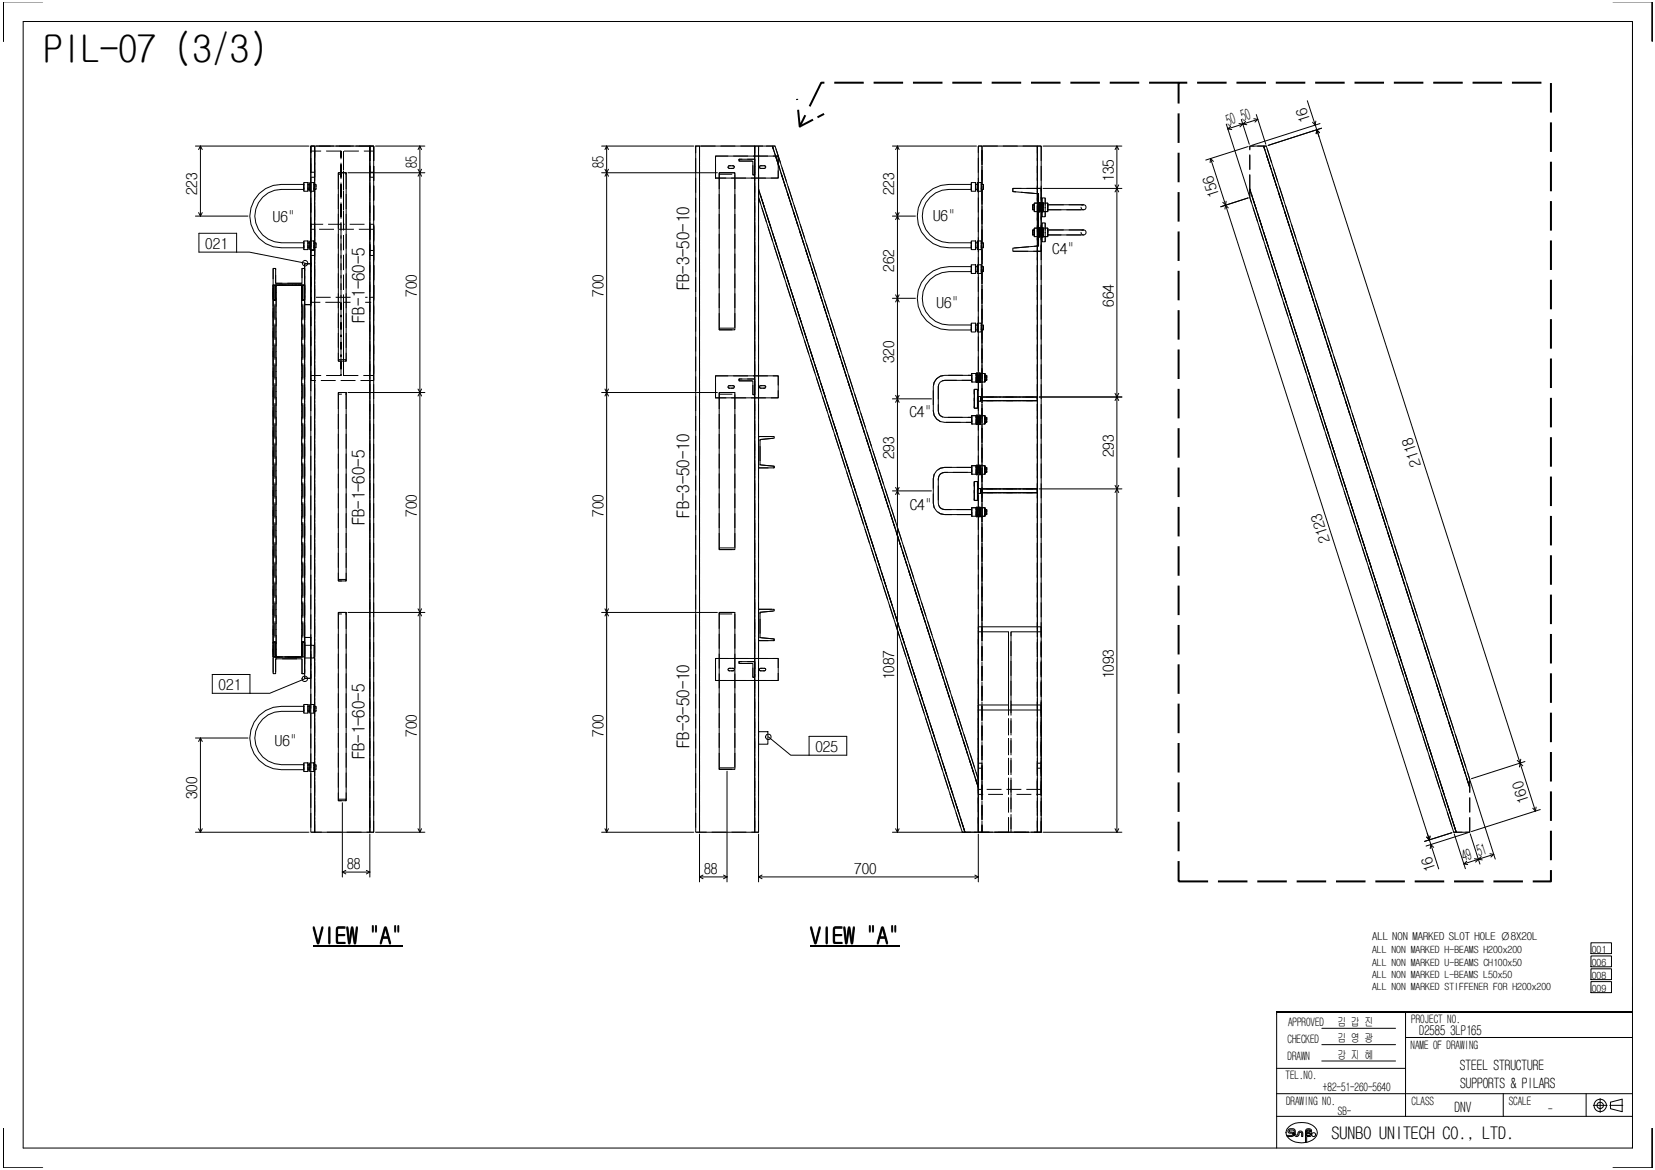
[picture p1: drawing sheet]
<svg xmlns="http://www.w3.org/2000/svg" width="420mm" height="297mm" viewBox="0 0 420 297" stroke-linecap="round" stroke-linejoin="round" font-family="sans-serif">
<g fill="none" stroke="#000" stroke-width=".25">
<path d="M.8 .5h10M.9 .5v10M5.9 5.5h408.5v286h-408.5zM409.5 .5h10l-.1 10M414.4 5.5v121.1M49.6 37.1h28.8M50.9 37.1l-.5 .9M50.9 37.1l.4 .9M50.9 37.1v17.8M79.9 37.1h14v174.2h1v-174.2h-1M95.3 37.1h12.6M106.6 37.1v174.2"/>
<path d="M106.6 37.1l-.5 .9M106.6 37.1l.4 .9M152.7 37.1h23.4M154 37.1l-.4 .9M154 37.1l.5 .9M154 37.1v174.2M176.6 37.1h1v174.2h-1zM177.6 37.1h14v174.2h1v-174.2h-1M181.7 39.6h15.9v5.6h-15.9zM192.6 37.1h4.2l51.6 160.8M196.1 37.1l52.3 162.8M226.6 37.1h21.3"/>
<path d="M227.8 37.1l-.4 .9M227.8 37.1l.5 .9M227.8 37.1v174.2M249.3 37.1h14.1M264.8 37.1h20M283.5 37.1v174.2M283.5 37.1l-.4 .9M283.5 37.1l.5 .9M311.3 31.5l5.9 18.2M311.7 32.7l1 .2M312.4 32l-.7 .7M314.5 31.4l1 .1"/>
<path d="M315.1 30.3l2.1 6.3M315.5 31.5l-.7 .7M315.5 31.5l-3.8 1.2M315.5 31.5l1 .2M316.2 30.8l-.7 .7M316.9 37.2l-10.8 3.4M317.3 37.1h4.2l51.6 160.8M318.3 30.1l1 .2M318.9 29.1l2.5 7.5M319.3 30.3l-.7 .7M319.3 30.3l-3.8 1.2M320.8 37.1l52.3 162.8"/>
<path d="M331.9 25.6l3 9.1M334.1 30.7l-.2 1-.7-.7M334.3 33l.7 .7M334.3 33l-.2 1M334.3 33l51.6 160.8M335.1 31.4l-17.3 5.5M335.5 32.6l-13.6 4.3M49.6 54.9h13.3M50.4 54l.5 .9M50.5 59.2h9.6v4.8h-9.6zM51.3 54l-.4 .9M77.1 48.1h-5.6a6.8 6.8 0 0 0-6.8 6.8 6.8 6.8 0 0 0 6.8 6.7h5.6"/>
<path d="M77.1 46.8h-5.6a8 8 0 0 0-8.1 8.1 8 8 0 0 0 8.1 8h5.6M77.1 46.4h1.1v2.2h-1.1zM78.2 46.8h.5M78.2 48.1h.5M78.7 46.4h1v2.2h-1zM79.7 46.8h.5v1.3h-.5M85.9 43.9h2v47.8h-2zM88.3 43.9h19.6M106.1 43l.5 .9M106.6 43.9l-.5 .8M106.6 43.9l.4 .8M107 43l-.4 .9"/>
<path d="M152.7 43.9h29.4M153.6 43l.4 .9M154 43.9l-.4 .8M154 43.9l.5 .8M154.5 43l-.5 .9M182.6 43.9h4v39.8h-4zM184.9 42.2l.2-.1h1l.3 .3-.3 .4h-1l-.2-.2zM187.6 40.4h4v4h-.5v-3.5h-3.5zM192.6 50.1l51.7 161.2M192.6 48l52.4 163.3M192.8 42.2l.3-.1h1l.3 .3-.3 .4h-1l-.3-.2zM226.6 54.9h5.8"/>
<path d="M227.4 54l.4 .9M227.8 54.9l-.4 .9M227.8 54.9l.5 .9M228.3 54l-.5 .9M246.6 48.1h-5.7a6.8 6.8 0 0 0-6.8 6.8 6.8 6.8 0 0 0 6.8 6.7h5.7M246.6 46.8h-5.7a8 8 0 0 0-8 8.1 8 8 0 0 0 8 8h5.7M246.6 46.4h1v2.2h-1zM247.6 46.8h.5M247.6 48.1h.5M248.1 46.4h1v2.2h-1zM249.1 46.8h.6v1.3h-.6M257.1 47.8h7.2v16h-7.2v-.8l6.6-.6v-13.2l-6.6-.6z"/>
<path d="M262.6 52h-.4v1.3h.4M262.6 58.4h-.4v1.2h.4M263.4 47.8v-10.7h.9v10.7M263.4 49.2v13.2M263.8 51.6h-1.2v2.1h1.2M263.8 51.4h.3v2.4h-.3zM263.8 57.9h-1.2v2.2h1.2M263.8 57.8h.3v2.4h-.3zM264.1 52h.4M264.1 53.3h.4M264.1 58.4h.4M264.1 59.6h.4"/>
<path d="M264.5 51.4v-1.2h.8v1.4M264.5 51.4h.3v2.4h-.3zM264.5 57.8v-1.2h.8v1.3M264.5 57.8h.3v2.4h-.3zM264.8 51.6h1.2v2.1h-1.2M264.8 57.9h1.2v2.2h-1.2M264.8 47.8h20M265.3 53.7v1.3h-.8v-1.2M266 52h9.1a.63 .63 0 0 1 .6 .6 .63 .63 0 0 1-.6 .7h-9.1M266 58.4h9.1a.63 .63 0 0 1 .6 .6 .63 .63 0 0 1-.6 .6h-9.1M283.1 46.9l.9 1.8M284 46.9l-.9 1.8"/>
<path d="M307.3 40.3l-.1 1M307.3 40.3l.8 .7M307.3 40.3l3.8 11.8M310.4 51.4l.7 .7M311.1 52.1l54.2 168.5M311.1 52.1l-.1 1M311.1 52.1l.7 .7M311.3 51.1l-.2 1M316.9 50.2l-7 2.3M317.3 50.1l51.8 161.2h4M317.3 48l52.4 163.3M60.1 64h3.2l14.2 2.8"/>
<path d="M69.3 68.2h.7v3.7h6.7v-3.7h.6v8h-.6v-3.8h-6.7v3.8h-.7zM69.3 76.2v86.8M69.8 72.4h.3M76.6 72.4h.3M77.1 61.2h1.1v2.2h-1.1zM77.3 67h1.6v10.3h-1.6zM77.3 76.2v86.8M78.2 61.6h.5M78.2 62.9h.5M78.7 61.2h1v2.2h-1zM78.9 67v-29.9h1v174.2h-1v-39.1M78.9 77.3v84.5"/>
<path d="M79.7 61.6h.5v1.3h-.5M226.6 75.7h5.8M227.4 74.8l.4 .9M227.8 75.7l-.4 1M227.8 75.7l.5 1M228.3 74.8l-.5 .9M246.6 69h-5.7a6.8 6.8 0 0 0-6.8 6.7 6.8 6.8 0 0 0 6.8 6.8h5.7M246.6 67.7h-5.7a8 8 0 0 0-8 8 8 8 0 0 0 8 8.1h5.7M246.6 67.2h1v2.2h-1zM246.6 61.2h1v2.2h-1zM247.6 61.6h.5M247.6 62.9h.5"/>
<path d="M247.6 67.7h.5M247.6 69h.5M248.1 67.2h1v2.2h-1zM248.1 61.2h1v2.2h-1zM249.1 67.7h.6v1.3h-.6M249.1 61.6h.6v1.3h-.6M263.4 63.8v95.3M264.3 63.8v95.3M265.3 60.1v1.3h-.8v-1.2M85.9 99.7h2v47.8h-2zM88.3 99.7h19.6M106.1 98.8l.5 .9"/>
<path d="M106.6 99.7l-.5 .8M106.6 99.7l.4 .8M107 98.8l-.4 .9M152.7 99.7h29.4M153.6 98.8l.4 .9M154 99.7l-.4 .8M154 99.7l.5 .8M154.5 98.8l-.5 .9M181.7 95.4h15.9v5.6h-15.9zM182.6 99.7h4v39.8h-4zM184.9 98l1.2-.1 .3 .3-.1 .3-1.2 .1-.2-.2zM187.6 96.2h4v4h-.5v-3.5h-3.5z"/>
<path d="M192.8 98l1.3-.1 .3 .3-.2 .3-1.1 .1-.3-.2zM246.6 82h1v2.3h-1zM246.7 95.3h-6.9a2.89 2.89 0 0 0-2.9 2.8v6.3a2.89 2.89 0 0 0 2.9 2.8h6.9M246.7 96.6h-6.9a1.59 1.59 0 0 0-1.6 1.5v6.3a1.59 1.59 0 0 0 1.6 1.6h6.9M247.4 98.8h.8v4.8h-.8zM247.6 82.5h.5M247.6 83.8h.5M247.9 94.8h-1.2v2.2h1.2M247.9 94.7h.3v2.4h-.3zM248.1 82h1v2.3h-1zM248.2 95.3h.4M248.2 96.6h.4"/>
<path d="M248.6 94.7h.3v2.4h-.3zM248.9 94.8h1.2v2.2h-1.2M249.1 82.5h.6v1.3h-.6M250.1 95.3h.4v1.3h-.4M283.1 99.9l.4 .9M284 99.9l-.5 .9M192.6 110.8h4v.5l-3.6 .3v6.4l3.6 .4v.4h-4zM226.6 101.3h9.9M227.4 100.4l.4 .9M227.8 101.3l-.4 .9M227.8 101.3l.5 .9M228.3 100.4l-.5 .9"/>
<path d="M246.7 118.7h-6.9a2.89 2.89 0 0 0-2.9 2.8v6.3a2.89 2.89 0 0 0 2.9 2.8h6.9M246.7 119.9h-6.9a1.59 1.59 0 0 0-1.6 1.6v6.3a1.59 1.59 0 0 0 1.6 1.6h6.9M247.9 118.2h-1.2v2.2h1.2M247.9 118.1h.3v2.4h-.3zM247.9 105.5h-1.2v2.2h1.2M247.9 105.4h.3v2.4h-.3zM248.2 100.7h.7v1.2h-.7M248.2 118.7h.4M248.2 119.9h.4M248.2 106h.4M248.2 107.2h.4M248.6 118.1h.3v2.4h-.3z"/>
<path d="M248.6 105.4h.3v2.4h-.3zM248.9 118.2h1.2v2.2h-1.2M248.9 105.5h1.2v2.2h-1.2M249.3 100.8h14.1v.9h-14.1zM250.1 118.7h.4v1.2h-.4M250.1 106h.4v1.2h-.4M263.8 100.8h21M283.5 100.8l-.4 .9M283.5 100.8l.5 .9M226.6 124.6h9.9M227.4 123.7l.4 .9M227.8 124.6l-.4 1"/>
<path d="M227.8 124.6l.5 1M228.3 123.7l-.5 .9M247.4 122.3h.8v4.7h-.8zM247.9 128.9h-1.2v2.2h1.2M247.9 128.8h.3v2.4h-.3zM248.2 124h.7v1.3h-.7M248.2 129.4h.4M248.2 130.6h.4M248.6 128.8h.3v2.4h-.3zM248.9 128.9h1.2v2.2h-1.2M249.3 124.1h14.1v1h-14.1zM250.1 129.4h.4v1.2h-.4"/>
<path d="M263.8 124.1h21M283.1 123.2l.4 .9M283.5 124.1l-.4 1M283.5 124.1l.5 1M284 123.2l-.5 .9M85.9 155.5h2v47.8h-2zM88.3 155.5h19.6M106.1 154.6l.5 .9M106.6 155.5l-.5 .9M106.6 155.5l.4 .9M107 154.6l-.4 .9M152.7 155.5h29.4"/>
<path d="M153.6 154.6l.4 .9M154 155.5l-.4 .9M154 155.5l.5 .9M154.5 154.6l-.5 .9M182.6 155.5h4v39.8h-4zM192.6 154.7h4v.4l-3.6 .3v6.5l3.6 .3v.4h-4zM248.4 159.1v-122h.9v122M53.9 171.2h9.6v4.8h-9.6zM69.3 163h.7v3.8h6.7v-3.8h.6v8h-.6v-3.7h-6.7v3.7h-.7zM77.1 179.3h-5.6a8 8 0 0 0-8.1 8.1 8 8 0 0 0 8.1 8h5.6M77.1 178.9h1.1v2.2h-1.1zM77.3 163.8h2.4v3.2h-2.4z"/>
<path d="M77.3 161.8h1.6v10.4h-1.6zM77.4 172.3l-8.9 3.7h-5M78.2 179.3h.5M78.7 178.9h1v2.2h-1zM79.7 179.3h.5v1.3h-.5M181.7 167.2h15.9v5.6h-15.9zM184.9 169.8l1.2-.1 .3 .3-.1 .3h-1.2l-.2-.2zM187.6 168h4v4h-.5v-3.6h-3.5zM192.8 169.8l1.3-.1 .3 .3-.2 .3h-1.1l-.3-.2zM248.4 179v-19.9h15.9v19.9M248.4 160.4h7.6v18.6h-7.6v32.3M264.3 160.4h-7.6v18.6h7.6v1.3"/>
<path d="M49.6 187.4h13.3M50.9 187.4v23.9M50.9 187.4l-.5 .9M50.9 187.4l.4 .9M77.1 180.6h-5.6a6.8 6.8 0 0 0-6.8 6.8 6.8 6.8 0 0 0 6.8 6.7h5.6M77.1 193.7h1.1v2.2h-1.1zM78.2 194.1h.5M78.2 195.4h.5M78.2 180.6h.5M78.7 193.7h1v2.2h-1zM79.7 194.1h.5v1.3h-.5M184.6 195.8v28.1"/>
<path d="M192.6 185.8h2.3v3.1h-2.3zM195.1 187.1l5.6 4.6h4.7M205.4 186.9h9.6v4.8h-9.6zM248.4 180.3h15.9v31h-37.7M373.3 198.3l6.3 19.8M385.2 193l1.4 1.4M385.9 193.8l-.2 .9M385.9 193.8l3.9 12.1M386.1 192.7l-.2 1.1M387.1 193.3l-13.6 4.4M49.6 211.3h28.8M50.4 210.4l.5 .9"/>
<path d="M51.3 210.4l-.4 .9M79.9 211.3h14M86.9 203.8v18.9M93.9 211.8v10.9M95.3 211.3h12.6M106.1 210.4l.5 .9M107 210.4l-.4 .9M152.7 211.3h23.4M153.6 210.4l.4 .9M154.5 210.4l-.5 .9M177.6 211.3h14M177.6 211.8v12.1"/>
<path d="M192.6 211.8v12.1M227.4 210.4l.4 .9M228.3 210.4l-.5 .9M248.4 211.8v12.1M264.8 211.3h20M283.1 210.4l.4 .9M284 210.4l-.5 .9M363 212.3l-.1 .9-.7-.7M364 215.1l-.7-.7-.2 1M368.6 211.4l-6.9 2.2M369.2 211.7l2.8 8.9M371.6 219.3l1 .2"/>
<path d="M372.4 218.7l-.8 .6M372.7 211.4l-10.7 3.4M373.3 211.7l2.4 7.7M374.3 218l1 .1M375.3 218.1l-.7 .8M375.3 218.1l-3.7 1.2M375.3 218.1l1 .2M376 217.5l-.7 .6M378.2 216.7l1 .2M379.2 216.9l-.7 .7M379.2 216.9l-3.9 1.2M389.1 205.2l.7 .7"/>
<path d="M390 204.9l-.2 1M391 205.5l-17.5 5.6M86.9 221.4l.9 .5M86.9 221.4h7M87.8 221l-.9 .4M93 221l.9 .4M93.9 221.4l-.9 .5M177.6 222.6l.9 .5M177.6 222.6h7M178.5 222.2l-.9 .4M183.7 222.2l.9 .4M184.6 222.6l-.9 .5"/>
<path d="M192.6 222.6h55.8M192.6 222.6l.9 .5M193.5 222.2l-.9 .4M247.5 222.2l.9 .4M248.4 222.6l-.9 .5M403.9 239.4h5.2v2.7h-5.2zM356.8 256.9v26.5M403.9 246h5.2v2.7h-5.2zM403.9 249.2h5.2v2.8h-5.2zM403.9 242.7h5.2v2.7h-5.2zM414.4 256.9h-90.3v34.6M324.1 277.7h90.3"/>
<path d="M324.1 271.2h32.7M335.6 269.4h18.7M335.6 261.1h18.7M335.6 265.2h18.7M356.8 263.4h57.6M381.6 277.7v5.7M402.7 277.7v5.7M406.2 278.9v3.5M408.9 279.8l2.9-.7v3.1l-2.9-.7zM.8 296.5h10M.9 286.5v10M324.1 283.4h90.3"/>
<path d="M326.6 288.2h1.4l.2-.2a.77 .77 0 0 0-1-.3 .59 .59 0 0 1-.2-.7 .59 .59 0 0 1 .5-.4h1l.3 .3 .1 1.2 .2 .1 .3-.1a.68 .68 0 0 1 .5-.9 .68 .68 0 0 1 .8 .6v.7h-.2l-.1-.9h-.5a.68 .68 0 0 1-.5 .9 .68 .68 0 0 1-.9-.6l-.1-1h-1l-.1 .2 .2 .3a.74 .74 0 0 1 1 .6l-.2 .5h-1.5M327.2 286.1a5.2 5.2 0 0 1 7 .5 2.14 2.14 0 0 1-1.5 3.1 4.6 4.6 0 0 1-6.1-1.7 1.86 1.86 0 0 1 .6-1.9zM331.7 290v-1.5h.7a.56 .56 0 0 0 .6-.3 .56 .56 0 0 0-.2-.6 .75 .75 0 0 0-.3-1.1 .75 .75 0 0 0-1 .4l-.1 3.2M331.7 287.7h.7l.3 .3-.3 .2h-.7zM331.8 287l.6-.1 .3 .2-.3 .3h-.7zM404.5 280.6h3.5M408.7 280.6h3.3M419.4 286.5l.1 10h-10"/>
<circle cx="77.4" cy="66.8" r=".7"/>
<circle cx="77.4" cy="172.3" r=".7"/>
<circle cx="195.1" cy="187.1" r=".7"/>
<circle cx="333.5" cy="288.1" r=".51"/>
<circle cx="406.2" cy="280.7" r="1.59"/>
<circle cx="406.3" cy="280.7" r=".81"/>
</g>
<g fill="none" stroke="#000" stroke-width=".25" stroke-dasharray="3.8 1.3" stroke-linecap="butt">
<path d="M79.9 37.1v174.2h-1v-174.2h1M79.9 38.4v6.6h-1M86.6 38.4h-7.7M87.2 38.4v18.5h7.7v39.7h-16v-39.7h7.7v-18.5v38.4h-7.7v-39.7M93.9 37.1v174.2h-14v-174.2h14M93.9 37.1v6.6h1M94.9 37.1v39.7M94.9 37.1h-16M94.9 37.1v39.7h-2.2M94.9 37.1v174.2h-1v-174.2h1M177.6 37.1v174.2h-1v-174.2h1M191.6 37.1v174.2h-14v-174.2h14"/>
<path d="M192.6 37.1v174.2h-1v-174.2h1M196.1 37.1l52.3 162.8v-2l-51.6-160.8M249.3 37.1v174.2h-.9v-174.2h.9M263.4 37.1v174.2h-14.1v-174.2h14.1M263.4 37.1v174.2h-14.1v-174.2M264.3 37.1v174.2h-.9v-174.2h.9M320.8 37.1l52.3 162.8v-2l-51.6-160.8M78.9 43.7h1v-6.6M79.9 58.2v6.7h-1M85.9 44.2v47.1M87.9 44.2v47.1M93.9 56.9v6.7h1"/>
<path d="M94.9 58.2h-16M94.9 45h-1v-6.6M181.7 45.2v-5.6h15.9v5.6h-15.9M182.6 44.2v39.1M182.6 43.9h4v.3h-4v-.3M186.6 44.2v39.1M187.6 40.4v.5h3.5v3.5h.5v-4h-4M192.6 50.1v-2.1l52.4 163.3M192.6 48v-10.9M263.4 49.2h.3v13.2h-.3M264.3 47.8h-7.2v.8l6.6 .6v13.2l-6.6 .6v.8h7.2v-16M275.1 52h-9.1v1.3h9.1"/>
<path d="M275.1 58.4h-9.1v1.2h9.1M317.3 50.1v-2.1l52.4 163.3M317.3 48v-10.9M69.3 76.2v-3.8h8v3.8M69.3 76.2h.7v-3.8v3.8h-.7M70.1 72.4h-.3v94.4h-.5v-94.4h.5M76.6 72.4h.3v94.4h.4v-94.4h-.4M76.7 76.2v-3.8h-6.7v3.8h-.7v-8h.7v3.7h6.7v-3.7h.6v8h-.6M76.7 72.4v3.8h.6h-.6v-3.8M77.3 67v10.3h1.6v-10.3h-1.6M77.3 72.4v94.4h-8v-94.4h8M78.9 77.3v-10.3"/>
<path d="M78.9 63.6h1v-6.7M86.6 76.8v18.5v-38.4M87.2 76.8v18.5v-38.4M89 75.5h-10.1v-38.4M89 76.8h-1.8v-38.4h7.7M94.9 64.9h-1v-6.7M264.3 63.8v-16M86.6 95.3h-7.7v-38.4M87.2 95.3h7.7M94.9 96.6v-39.7M182.6 99.7h4v.4h-4v-.4M182.6 83.3h4v.4h-4v-.4"/>
<path d="M187.6 96.2v.5h3.5v3.5h.5v-4h-4M246.7 95.3v1.3h-6.9a1.59 1.59 0 0 0-1.6 1.5v6.3a1.59 1.59 0 0 0 1.6 1.6h6.9v1.2h-6.9a2.89 2.89 0 0 1-2.9-2.8v-6.3a2.89 2.89 0 0 1 2.9-2.8h6.9M248.2 98.8h-.8v4.8h.8v-4.8M85.9 100.1v47M87.9 100.1v47M181.7 101v-5.6h15.9v5.6h-15.9M182.6 100.1v39M186.6 100.1v39M196.6 118.8v-.4l-3.6-.4v-6.4l3.6-.3v-.5h-4v8h4M246.7 118.7h-6.9a2.89 2.89 0 0 0-2.9 2.8v6.3a2.89 2.89 0 0 0 2.9 2.8h6.9v-1.2h-6.9a1.59 1.59 0 0 1-1.6-1.6v-6.3a1.59 1.59 0 0 1 1.6-1.6h6.9v-1.2M249.3 100.8v.9h14.1v-.9h-14.1M263.4 100.8v.9h-14.1v-.9h14.1"/>
<path d="M263.4 101.7h-14.1M263.4 100.8h-14.1M182.6 139.1h4v.4h-4v-.4M248.2 122.3h-.8v4.7h.8v-4.7M249.3 124.1v1h14.1v-1h-14.1M263.4 124.1v1h-14.1v-1h14.1M263.4 125.1h-14.1M263.4 124.1h-14.1M85.9 155.9v47M87.9 155.9v47M182.6 155.9v39M182.6 155.5h4v.4h-4v-.4"/>
<path d="M186.6 155.9v39M249.3 159.1v52.2h-.9v-52.2M69.8 166.8h6.8v-94.4h-6.5v94.4M70 166.8v-3.8h-.7h.7v3.8M70.1 166.8h-.8v-94.4h.5v94.4M76.6 166.8h.7v-94.4h-.4v94.4M76.7 171v-3.7h-6.7v3.7h-.7v-8h.7v3.8h6.7v-3.8h.6v8h-.6M76.9 166.8h-6.8v-94.4h6.5v94.4M77.3 161.8v10.4h1.6v-10.4h-1.6M77.3 163v3.8h-8v-3.8M77.3 163h-.6v3.8v-3.8h.6M78.9 172.2v-10.4"/>
<path d="M181.7 172.8v-5.6h15.9v5.6h-15.9M187.6 168v.4h3.5v3.6h.5v-4h-4M196.6 162.6v-.4l-3.6-.3v-6.5l3.6-.3v-.4h-4v7.9h4M248.4 179v22.7h7.6v-41.3M264.3 179v22.7h-7.6v-41.3M182.6 194.9h4v.4h-4v-.4M248.4 195h.9v6.7M264.3 193.8h-.9v6.6M79.9 211.3v-174.2M93.9 211.3v-174.2M177.6 211.3v-174.2M191.6 211.3v-174.2"/>
<path d="M245 211.3l-52.4-163.3v-10.9M245 211.3l-52.4-163.3v2.1l51.7 161.2M248.4 211.3v-11.4l-52.3-162.8M248.4 211.3v-32.3M248.4 211.3h8.3M249.3 200.4v-6.6h-.9M256 211.3v-9.6M256 211.3v-32.3M256.7 201.7v9.6M256.7 211.3v-32.3M256.7 211.3h7.6M263.4 211.3v-52.2"/>
<path d="M263.4 211.3h.9v-52.2M263.4 201.7v-6.7h.9M264.3 201.7v-42.6M264.3 200.4h-15.9v-41.3M264.3 211.3v-32.3M369.7 211.3l-52.4-163.3v-10.9M369.7 211.3l-52.4-163.3v2.1l51.8 161.2M373.1 211.3v-11.4l-52.3-162.8"/>
</g>
<path d="M69.3 76.2h.7v-3.8M70 72.4v3.8h-.7M76.7 72.4v3.8h.6M69.3 163h.7v3.8M70 166.8v-3.8h-.7M77.3 163h-.6v3.8" fill="none" stroke="#000" stroke-width=".25" stroke-dasharray="2.4 .8" stroke-linecap="butt"/>
<g fill="none" stroke="#000" stroke-width=".25" stroke-dasharray=".7 .3" stroke-linecap="butt">
<path d="M77.1 46.8v1.3M77.1 48.1v-1.3M78.2 48.1v-1.3M78.2 46.8v1.3M78.7 46.8v1.3M78.7 48.1v-1.3M79.7 48.1v-1.3M79.7 46.8v1.3M80.2 46.8v1.3M246.6 46.8v1.3M246.6 48.1v-1.3M247.6 48.1v-1.3"/>
<path d="M247.6 46.8v1.3M248.1 46.8v1.3M248.1 48.1v-1.3M249.1 48.1v-1.3M249.1 46.8v1.3M249.7 46.8v1.3M262.6 53.3v-1.3M262.6 52v1.3M262.6 59.6v-1.2M262.6 58.4v1.2M263.4 49.2v-1.4M264.1 52v1.3"/>
<path d="M264.1 53.3v-1.3M264.1 58.4v1.2M264.1 59.6v-1.2M264.5 53.3v-1.3M264.5 59.6v-1.2M266 52v1.3M266 53.3v-1.3M266 58.4v1.2M266 59.6v-1.2M77.1 61.6v1.3M77.1 62.9v-1.3M78.2 62.9v-1.3"/>
<path d="M78.2 61.6v1.3M78.7 61.6v1.3M78.7 62.9v-1.3M78.9 76.8v-1.3M79.7 62.9v-1.3M79.7 61.6v1.3M80.2 61.6v1.3M246.6 67.7v1.3M246.6 69v-1.3M246.6 61.6v1.3M246.6 62.9v-1.3M247.6 69v-1.3"/>
<path d="M247.6 67.7v1.3M247.6 62.9v-1.3M247.6 61.6v1.3M248.1 67.7v1.3M248.1 69v-1.3M248.1 61.6v1.3M248.1 62.9v-1.3M249.1 69v-1.3M249.1 67.7v1.3M249.1 62.9v-1.3M249.1 61.6v1.3M249.7 67.7v1.3"/>
<path d="M249.7 61.6v1.3M263.4 63.8v-1.4M78.9 96.6v-1.3M246.6 82.5v1.3M246.6 83.8v-1.3M246.7 95.3v1.3M246.7 96.6v-1.3M247.6 83.8v-1.3M247.6 82.5v1.3M248.1 82.5v1.3M248.1 83.8v-1.3M248.2 96.6v-1.3"/>
<path d="M248.2 95.3v1.3M248.6 95.3v1.3M248.6 96.6v-1.3M249.1 83.8v-1.3M249.1 82.5v1.3M249.7 82.5v1.3M250.1 96.6v-1.3M250.1 95.3v1.3M250.5 95.3v1.3M246.7 119.9v-1.2M246.7 118.7v1.2M246.7 106v1.2"/>
<path d="M246.7 107.2v-1.2M248.2 118.7v1.2M248.2 119.9v-1.2M248.2 107.2v-1.2M248.2 106v1.2M248.6 119.9v-1.2M248.6 118.7v1.2M248.6 106v1.2M248.6 107.2v-1.2M250.1 118.7v1.2M250.1 119.9v-1.2M250.1 107.2v-1.2"/>
<path d="M250.1 106v1.2M250.5 118.7v1.2M250.5 106v1.2M246.7 130.6v-1.2M246.7 129.4v1.2M248.2 129.4v1.2M248.2 130.6v-1.2M248.6 130.6v-1.2M248.6 129.4v1.2M250.1 129.4v1.2M250.1 130.6v-1.2M250.5 129.4v1.2"/>
<path d="M77.1 179.3v1.3M78.2 179.3v1.3M78.7 179.3v1.3M79.7 179.3v1.3M80.2 179.3v1.3M77.1 194.1v1.3M77.1 195.4v-1.3M77.1 180.6v-1.3M78.2 195.4v-1.3M78.2 180.6v-1.3M78.2 194.1v1.3M78.7 194.1v1.3"/>
<path d="M78.7 195.4v-1.3M78.7 180.6v-1.3M79.7 195.4v-1.3M79.7 180.6v-1.3M79.7 194.1v1.3M80.2 194.1v1.3M248.4 201.7v-1.3"/>
</g>
<g fill="none" stroke="#000" stroke-width=".25" stroke-dasharray="1.2 .4" stroke-linecap="butt">
<path d="M77.1 48.6v-2.2M78.2 48.6v-2.2M78.7 48.6v-2.2M79.7 48.6v-2.2M246.6 48.6v-2.2M247.6 48.6v-2.2M248.1 48.6v-2.2M249.1 48.6v-2.2M262.6 53.7v-2.1M263.8 53.7v-2.1M264.8 51.6v2.1M264.8 53.7v-2.1"/>
<path d="M264.8 57.9v2.2M265.3 53.7v-2.1M266 51.6v2.1M266 57.9v2.2M77.1 63.4v-2.2M78.2 63.4v-2.2M78.7 63.4v-2.2M79.7 63.4v-2.2M94.9 75.5h-2.2M246.6 69.4v-2.2M246.6 63.4v-2.2M247.6 69.4v-2.2"/>
<path d="M247.6 63.4v-2.2M248.1 69.4v-2.2M248.1 63.4v-2.2M249.1 69.4v-2.2M249.1 63.4v-2.2M262.6 60.1v-2.2M263.8 60.1v-2.2M264.8 60.1v-2.2M265.3 60.1v-2.2M246.6 84.3v-2.3M246.7 97v-2.2M247.6 84.3v-2.3"/>
<path d="M247.9 94.8v2.2M247.9 97v-2.2M248.1 84.3v-2.3M248.9 97v-2.2M248.9 94.8v2.2M249.1 84.3v-2.3M250.1 94.8v2.2M247.9 118.2v2.2M248.9 118.2v2.2M250.1 118.2v2.2M246.7 120.4v-2.2M246.7 131.1v-2.2"/>
<path d="M247.9 120.4v-2.2M247.9 131.1v-2.2M247.9 128.9v2.2M248.9 128.9v2.2M248.9 120.4v-2.2M248.9 131.1v-2.2M250.1 128.9v2.2M77.1 195.9v-2.2M77.1 181.1v-2.2M78.2 195.9v-2.2M78.2 181.1v-2.2M78.7 195.9v-2.2"/>
<path d="M78.7 181.1v-2.2M79.7 195.9v-2.2M79.7 181.1v-2.2"/>
</g>
<path d="M275.1 53.3a.63 .63 0 0 1-.7-.7 .63 .63 0 0 1 .7-.6M275.1 59.6a.63 .63 0 0 1-.7-.6 .63 .63 0 0 1 .7-.6M246.7 107.7v-2.2M247.9 105.5v2.2M247.9 107.7v-2.2M248.9 107.7v-2.2M248.9 105.5v2.2M250.1 105.5v2.2M248.4 197.9v2M373.1 197.9v2" fill="none" stroke="#000" stroke-width=".25" stroke-dasharray="1.1 .4" stroke-linecap="butt"/>
<path d="M244.3 211.3h4.1M369.1 211.3h4" fill="none" stroke="#000" stroke-width=".25" stroke-dasharray="2.2 .8" stroke-linecap="butt"/>
<path d="M196.8 37.1h-4.2M321.5 37.1h-4.2" fill="none" stroke="#000" stroke-width=".25" stroke-dasharray="2.3 .8" stroke-linecap="butt"/>
<g fill="none" stroke="#000" stroke-width=".25" stroke-dasharray=".6 .2" stroke-linecap="butt">
<path d="M185.1 42.1h1M186.1 42.1l.3 .3-.3 .4M186.1 42.8h-1M193.1 42.8l-.3-.4 .3-.3M194.1 42.1l.3 .3-.3 .4M263.7 53.2v-1.2M263.7 59.6v-1.2M264.3 47.8h-.9M264.5 53.2v-1.2M264.5 59.6v-1.2M263.4 63.8h.9M185.1 97.9h1"/>
<path d="M186.1 97.9l.3 .3-.3 .4M186.1 98.6h-1M193.1 98.6l-.3-.4 .3-.3M194.1 97.9l.3 .3-.3 .4M248.2 101.9v-1.2M248.2 100.7v1.2M248.9 100.7v1.2M185.1 169.7h1M186.1 169.7l.3 .3-.3 .3M186.1 170.3h-1M193.1 170.3l-.3-.3 .3-.3M194.1 169.7l.3 .3-.3 .3"/>
</g>
<path d="M79.5 240.2h22.7M205.7 240.2h22.7" fill="none" stroke="#000" stroke-width=".38"/>
<path d="M299.2 21h-90.7l-5.5 11.1-.6-7M299.2 223.8h94.5v-202.8h-94.5v202.8" fill="none" stroke="#000" stroke-width=".51" stroke-dasharray="7.5 2.5" stroke-linecap="butt"/>
<path d="M203 32.1l6.2-3.2" fill="none" stroke="#000" stroke-width=".51" stroke-dasharray="3.8 1.3" stroke-linecap="butt"/>
<g fill="none" stroke="#000" stroke-width=".25" stroke-dasharray="1.3 .4" stroke-linecap="butt">
<path d="M263.8 53.8v-2.4M264.1 53.8v-2.4M264.5 51.4v2.4M264.5 53.8v-2.4M264.5 57.8v2.4M264.8 51.4v2.4M264.8 57.8v2.4M263.8 60.2v-2.4M264.1 60.2v-2.4M264.5 60.2v-2.4M247.9 97.1v-2.4M248.2 97.1v-2.4"/>
<path d="M248.6 94.7v2.4M248.9 94.7v2.4M247.9 107.8v-2.4M248.2 107.8v-2.4M248.6 118.1v2.4M248.6 105.4v2.4M248.9 118.1v2.4M248.9 105.4v2.4M247.9 120.5v-2.4M247.9 131.2v-2.4M248.2 120.5v-2.4M248.2 131.2v-2.4"/>
<path d="M248.6 128.8v2.4M248.9 128.8v2.4"/>
</g>
<g fill="none" stroke="#000" stroke-width=".25" stroke-dasharray="2.6 .9" stroke-linecap="butt">
<path d="M85.9 43.9h2v.3h-2v-.3M264.5 50.2v4.8M264.5 56.6v4.8M265.3 50.2v4.8M265.3 56.6v4.8M85.9 99.7h2v.4h-2v-.4M85.9 91.3h2v.4h-2v-.4M247.4 103.6v-4.8M248.2 103.6v-4.8M247.4 127v-4.7M248.2 127v-4.7M85.9 155.5h2v.4h-2v-.4"/>
<path d="M85.9 147.1h2v.4h-2v-.4M85.9 202.9h2v.4h-2v-.4"/>
</g>
<path d="M262.2 52v1.3v-1.3M262.2 58.4v1.2v-1.2" fill="none" stroke="#000" stroke-width=".25" stroke-dasharray="1.4 .5" stroke-linecap="butt"/>
<path d="M262.6 52.6v-.6h-.4v1.3h.4v-.7M262.6 59v-.6h-.4v1.2h.4v-.6M264.1 52.6v.7h.4v-1.3h-.4v.6M264.1 59v.6h.4v-1.2h-.4v.6M248.6 96.6v-1.3h-.4v1.3h.4M250.1 96.4v.2h.4v-1.3h-.4v1.1M248.6 119.9v-1.2h-.4v1.2h.4M248.6 107.2v-1.2h-.4v1.2h.4M250.1 119.8v.1h.4v-1.2h-.4v1.1M250.1 107.1v.1h.4v-1.2h-.4v1.1M248.6 130.6v-1.2h-.4v1.2h.4M250.1 130.4v.2h.4v-1.2h-.4v1" fill="none" stroke="#000" stroke-width=".25" stroke-dasharray="1.9 .6" stroke-linecap="butt"/>
<path d="M263.8 51.6h-1.2v2.1h1.2v-2.1M263.8 57.9h-1.2v2.2h1.2v-2.2" fill="none" stroke="#000" stroke-width=".25" stroke-dasharray="3.7 1.2" stroke-linecap="butt"/>
<path d="M264.1 51.4h-.3v2.4h.3v-2.4M264.1 57.8h-.3v2.4h.3v-2.4M264.5 53.8h.3v-2.4h-.3v2.4M264.5 60.2h.3v-2.4h-.3v2.4M248.6 105.4h.3v2.4h-.3v-2.4" fill="none" stroke="#000" stroke-width=".25" stroke-dasharray="2.8 1" stroke-linecap="butt"/>
<path d="M264.8 53.7h1.2v-2.1h-1.2v2.1M264.8 60.1h1.2v-2.2h-1.2v2.2M247.9 94.8h-1.2v2.2h1.2v-2.2M248.9 94.8h1.2v2.2h-1.2v-2.2M247.9 118.2h-1.2v2.2h1.2v-2.2M247.9 105.5h-1.2v2.2h1.2v-2.2M248.9 118.2h1.2v2.2h-1.2v-2.2M248.9 105.5h1.2v2.2h-1.2v-2.2M247.9 128.9h-1.2v2.2h1.2v-2.2M250.1 129.5v1.6h-1.2v-2.2h1.2v.6" fill="none" stroke="#000" stroke-width=".25" stroke-dasharray="3.6 1.2" stroke-linecap="butt"/>
<path d="M264.5 52h-.8v1.2h.8v-1.2M264.5 58.4h-.8v1.2h.8v-1.2M248.2 124h.7v1.3h-.7v-1.3" fill="none" stroke="#000" stroke-width=".25" stroke-dasharray="2.2 .7" stroke-linecap="butt"/>
<path d="M248.2 124v1.3M248.2 125.3v-1.3M248.9 124v1.3" fill="none" stroke="#000" stroke-width=".25" stroke-dasharray=".7 .2" stroke-linecap="butt"/>
<path d="M248.6 94.7h.3v2.4h-.3v-2.4M248.2 105.4h-.3v2.4h.3v-2.4M248.6 118.1h.3v2.4h-.3v-2.4M248.6 128.8h.3v2.4h-.3v-2.4" fill="none" stroke="#000" stroke-width=".25" stroke-dasharray="2.9 1" stroke-linecap="butt"/>
<path d="M248.2 94.7h-.3v2.4h.3v-2.4M248.2 118.1h-.3v2.4h.3v-2.4M248.2 128.8h-.3v2.4h.3v-2.4" fill="none" stroke="#000" stroke-width=".25" stroke-dasharray="3 1" stroke-linecap="butt"/>
<path d="M248.2 100.7h.7v1.2h-.7v-1.2" fill="none" stroke="#000" stroke-width=".25" stroke-dasharray="2.1 .7" stroke-linecap="butt"/>
<path d="M185.1 42.8l-.3-.4 .3-.3M193.1 42.1h1M194.1 42.8h-1M185.1 98.6l-.3-.4 .3-.3M193.1 97.9h1M194.1 98.6h-1M185.1 170.3l-.3-.3 .3-.3M193.1 169.7h1M194.1 170.3h-1" fill="none" stroke="#000" stroke-width=".25" stroke-dasharray=".5 .2" stroke-linecap="butt"/>
<text font-size="9.7" x="11.1" y="15.6">PIL-07 (3/3)</text>
<g font-size="5.8">
<text x="79.5" y="239.6">VIEW &quot;A&quot;</text>
<text x="205.7" y="239.6">VIEW &quot;A&quot;</text>
</g>
<g font-size="4.4">
<text x="175" y="73.7" transform="rotate(-90 175 73.7)">FB-3-50-10</text>
<text x="92.5" y="82" transform="rotate(-90 92.5 82)">FB-1-60-5</text>
<text x="175" y="131.4" transform="rotate(-90 175 131.4)">FB-3-50-10</text>
<text x="92.5" y="133.4" transform="rotate(-90 92.5 133.4)">FB-1-60-5</text>
<text x="175" y="189.9" transform="rotate(-90 175 189.9)">FB-3-50-10</text>
<text x="92.5" y="192.8" transform="rotate(-90 92.5 192.8)">FB-1-60-5</text>
<text x="338" y="289.2">SUNBO UNITECH CO., LTD.</text>
</g>
<g font-size="3.9">
<text x="311.8" y="31.9" transform="rotate(-18 311.8 31.9)">50</text>
<text x="315.6" y="30.7" transform="rotate(-18 315.6 30.7)">50</text>
<text x="332.7" y="30.6" transform="rotate(-108 332.7 30.6)">16</text>
<text x="105.8" y="42.6" transform="rotate(-90 105.8 42.6)">85</text>
<text x="153.2" y="42.6" transform="rotate(-90 153.2 42.6)">85</text>
<text x="282.7" y="46.1" transform="rotate(-90 282.7 46.1)">135</text>
<text x="50.1" y="49.6" transform="rotate(-90 50.1 49.6)">223</text>
<text x="227" y="49.6" transform="rotate(-90 227 49.6)">223</text>
<text x="309.6" y="49.9" transform="rotate(-108 309.6 49.9)">156</text>
<text x="69.3" y="56.4">U6&quot;</text>
<text x="236.9" y="56">U6&quot;</text>
<text x="52.1" y="63.2">021</text>
<text x="267.1" y="64.6">C4&quot;</text>
<text x="227" y="69" transform="rotate(-90 227 69)">262</text>
<text x="105.8" y="75.4" transform="rotate(-90 105.8 75.4)">700</text>
<text x="153.2" y="75.4" transform="rotate(-90 153.2 75.4)">700</text>
<text x="282.7" y="77.9" transform="rotate(-90 282.7 77.9)">664</text>
<text x="237.8" y="78.3">U6&quot;</text>
<text x="227" y="92.2" transform="rotate(-90 227 92.2)">320</text>
<text x="230.9" y="105.8">C4&quot;</text>
<text x="227" y="116.6" transform="rotate(-90 227 116.6)">293</text>
<text x="282.7" y="116.1" transform="rotate(-90 282.7 116.1)">293</text>
<text x="360.8" y="118.1" transform="rotate(-108 360.8 118.1)">2118</text>
<text x="105.8" y="131.2" transform="rotate(-90 105.8 131.2)">700</text>
<text x="153.2" y="131.2" transform="rotate(-90 153.2 131.2)">700</text>
<text x="231" y="129.5">C4&quot;</text>
<text x="337.7" y="137.4" transform="rotate(-108 337.7 137.4)">2123</text>
<text x="227" y="172.7" transform="rotate(-90 227 172.7)">1087</text>
<text x="282.7" y="172.4" transform="rotate(-90 282.7 172.4)">1093</text>
<text x="55.5" y="175.3">021</text>
<text x="69.8" y="189.4">U6&quot;</text>
<text x="105.8" y="187" transform="rotate(-90 105.8 187)">700</text>
<text x="153.2" y="187" transform="rotate(-90 153.2 187)">700</text>
<text x="207" y="191">025</text>
<text x="50.1" y="202.9" transform="rotate(-90 50.1 202.9)">300</text>
<text x="388.2" y="203.5" transform="rotate(-108 388.2 203.5)">160</text>
<text x="88.1" y="220.7">88</text>
<text x="178.8" y="221.9">88</text>
<text x="216.9" y="221.9">700</text>
<text x="364.5" y="220.9" transform="rotate(-108 364.5 220.9)">16</text>
<text x="371.6" y="218.6" transform="rotate(-18 371.6 218.6)">49</text>
<text x="375.4" y="217.3" transform="rotate(-18 375.4 217.3)">51</text>
</g>
<g font-size="3.6">
<text x="370.6" y="271.6">STEEL STRUCTURE</text>
<text x="370.7" y="276.2">SUPPORTS &amp; PILARS</text>
<text x="369.2" y="282.2">DNV</text>
</g>
<text font-size="3.4" x="360.3" y="262.8">D2585 3LP165</text>
<g font-size="3">
<text x="327" y="260.5">APPROVED</text>
<text x="339.5" y="260.6">김 갑 진</text>
<text x="358.3" y="259.7">PROJECT NO.</text>
<text x="326.9" y="264.9">CHECKED</text>
<text x="326.9" y="269.2">DRAWN</text>
<text x="339.5" y="268.8">강 지 혜</text>
<text x="339.5" y="264.6">김 영 광</text>
<text x="358.1" y="266.4">NAME OF DRAWING</text>
<text x="326.4" y="274">TEL.NO.</text>
<text x="326.5" y="280.5">DRAWING NO.</text>
<text x="335.9" y="276.9">+82-51-260-5640</text>
<text x="358.4" y="280.4">CLASS</text>
<text x="383" y="280.5">SCALE</text>
<text x="339.6" y="283">SB-</text>
<text x="393.1" y="282.6">-</text>
</g>
<text font-size="2.8" x="348.3" y="238.7">ALL NON MARKED SLOT HOLE Ø8X20L</text>
<g font-size="2.5">
<text x="348.3" y="242.1">ALL NON MARKED H-BEAMS H200x200</text>
<text x="348.3" y="245.2">ALL NON MARKED U-BEAMS CH100x50</text>
<text x="404.1" y="245.2">006</text>
<text x="404.1" y="241.8">001</text>
<text x="348.3" y="248.2">ALL NON MARKED L-BEAMS L50x50</text>
<text x="348.3" y="251.4">ALL NON MARKED STIFFENER FOR H200x200</text>
<text x="404.1" y="248.5">008</text>
<text x="404.1" y="251.8">009</text>
</g>
</svg>
